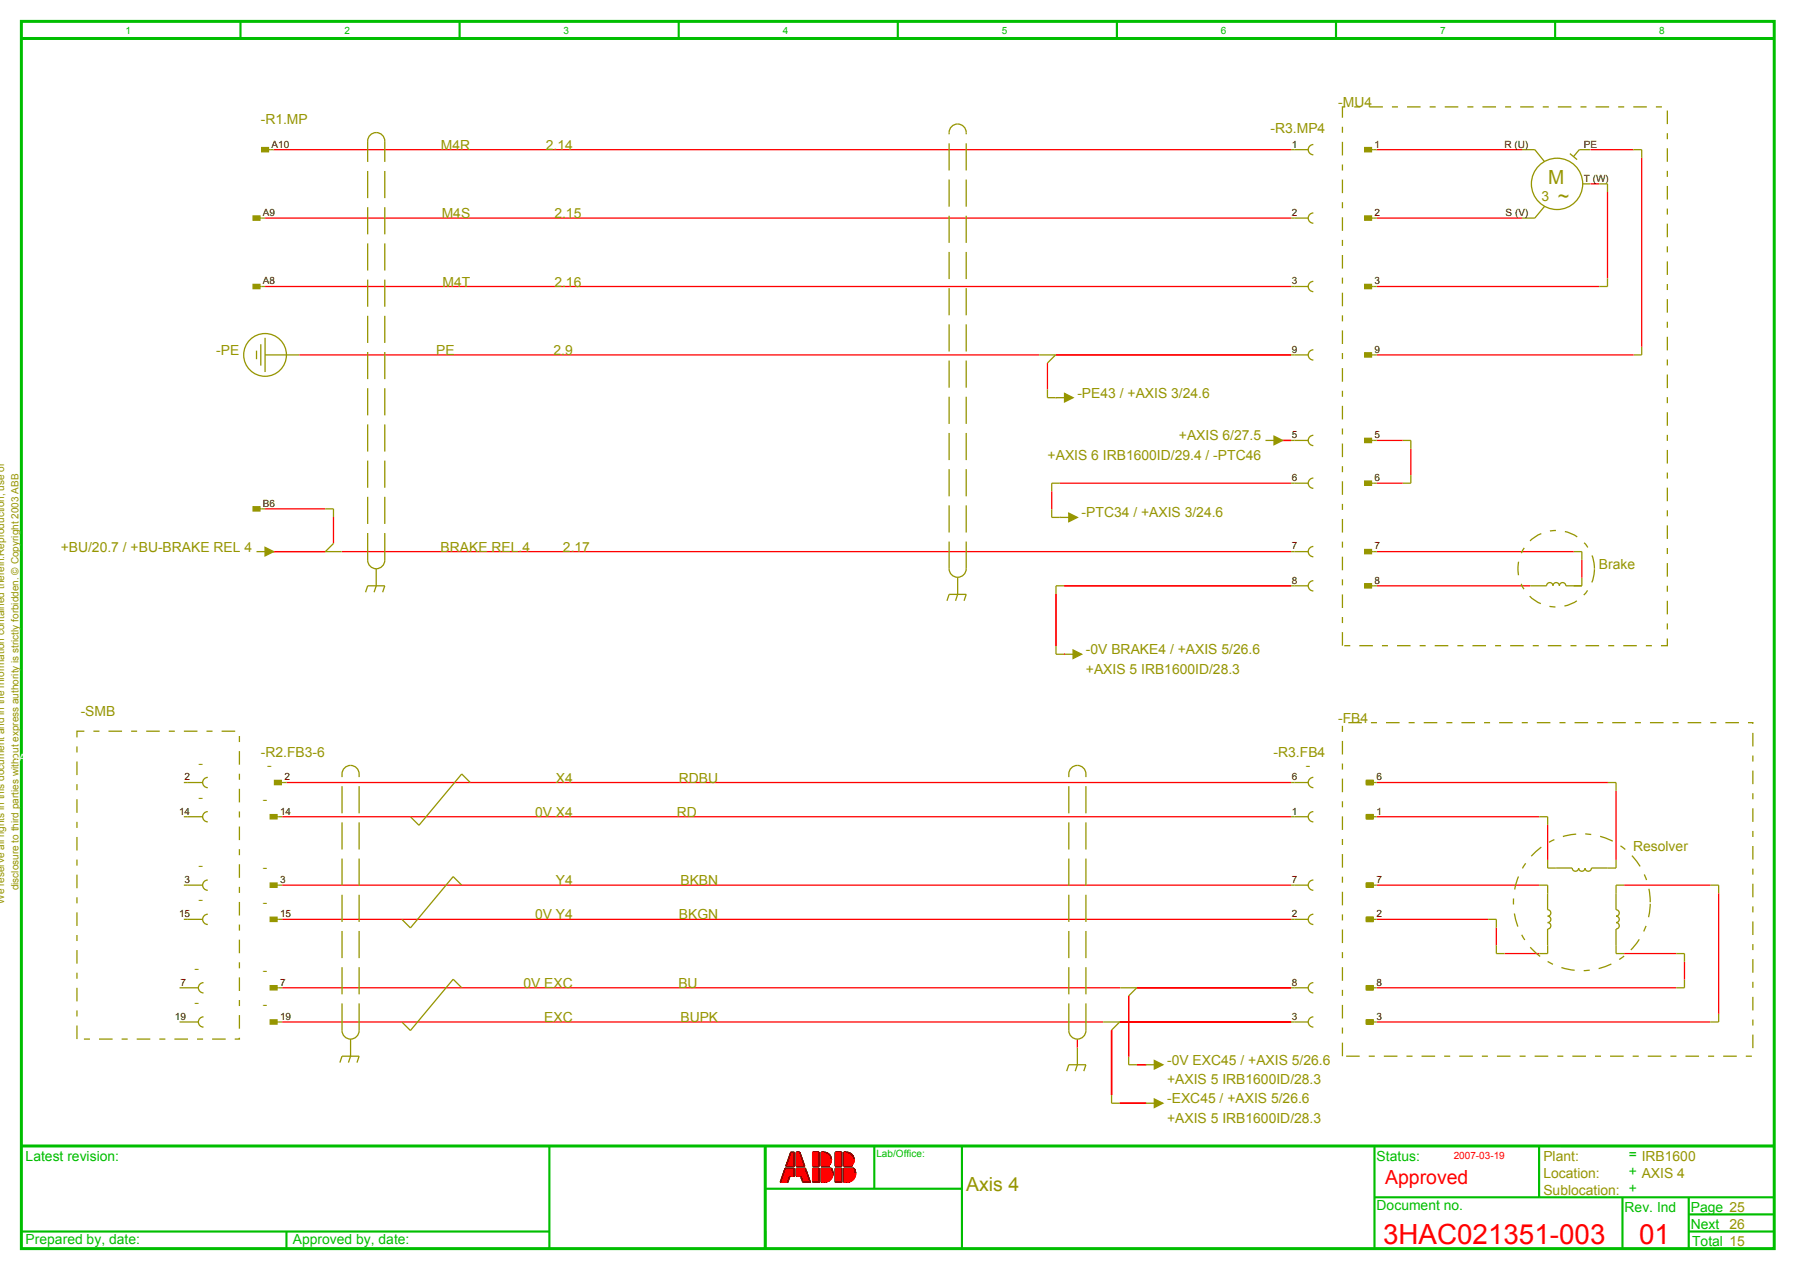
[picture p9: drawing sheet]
<svg xmlns="http://www.w3.org/2000/svg" width="421mm" height="297mm" viewBox="0 0 421 297" stroke-linecap="round" stroke-linejoin="round" font-family="sans-serif">
<path d="M5 5h410v287h-410zM5 9h410M5 268h410M179 268v24" fill="none" stroke="#00be00" stroke-width=".7" stroke-linecap="butt"/>
<g fill="none" stroke="#00be00" stroke-width=".5">
<path d="M56.2 5v4M107.5 5v4M158.7 5v4M210 5v4M261.2 5v4M312.5 5v4M363.7 5v4M128.5 268v24M179 278h46M204.5 268v10M225 268v24M321.5 268v24"/>
<path d="M360 268v12M365 268h50M5 288h123.5M67 288v4M179 288v4M321.5 280h93.5M379.5 280v12M395 288h20M395 280v12M395 284h20"/>
</g>
<g fill="none" stroke="#f00" stroke-width=".3">
<path d="M64 35h238M322 35h34M372 35h10.1M384 36.9v44.2M62 51h240M322 51h34M372 43h2.1M376 44.9v20.2M62 67h240M322 67h52.1M70 83h173.1M245 84.9v6.2"/>
<path d="M246.9 83h55.1M246.9 93h.2M322 83h60.1M62 119h14.1M246 114.9v4.2M247.9 113h54.1M299.9 103h2.1M322 113h6.1M322 103h6.1M330 104.9v6.2M63.9 129h12.2M78 120.9v6.2"/>
<path d="M79.9 129h222.1M247 138.9v12.2M247.9 121h.2M248.9 137h53.1M322 137h36M322 129h46.1M370 130.9v4.2M248.9 153h.2M66 191h236M67 183h235M322 191h38.1M322 183h54.1"/>
<path d="M362 192.9v8.2M378 184.9v16.2M66 215h236M66 207h236M322 215h26.1M322 207h38.1M350 216.9v4.2M362 208.9v.1M363.9 203h.1M376 203h.1M378 208.9v.1M379.9 207h20.2"/>
<path d="M402 208.9v28.2M66 231h196.1M66 239h192.1M261.9 239h40.1M264 232.9v14.2M265.9 231h36.1M322 231h70.1M322 239h78.1M351.9 223h8.2M362 221v.1M378 221v.1M379.9 223h12.2"/>
<path d="M394 224.9v4.2M252 243v2M260 240.9v15.2M261.9 258h6.2M265.9 249h2.2M183.6 273.2h.1M183.7 273.2l-.1 .1M183.8 273.2l-.2 .2M183.9 273.2l-.4 .4M184 273.2l-.5 .5M184.1 273.2l-.7 .7M184.1 273.2l-.7 .8"/>
<path d="M184.2 273.2l-.9 .9M184.3 276.5h-.1M184.3 273.2l-1 1M184.3 276.3l-.1 .2M184.4 276.2l-.3 .3M184.4 273.2l-1.2 1.2M184.4 276l-.5 .5M184.5 275.9l-.6 .6M184.5 273.2l-1.3 1.3M184.5 275.8l-.7 .7M184.5 275.7l-.8 .8M184.6 273.2l-1.5 1.4"/>
<path d="M184.6 275.6l-.9 .9M184.6 275.5l-1 1M184.6 273.2l-1.5 1.5M184.7 275.3l-1.2 1.2M184.7 273.2l-1.6 1.6M184.7 275.2l-1.3 1.3M184.8 273.2l-1.8 1.7M184.9 273.2l-1.9 2M185 273.2l-2.1 2.1M185 269.4l-.1 .1M185.1 273.2l-2.2 2.2M185.1 269.4l-.2 .2"/>
<path d="M185.1 273.2l-2.3 2.3M185.2 269.4l-.3 .3M185.2 273.2l-2.4 2.4M185.3 273.2l-2.5 2.5M185.3 269.4l-.5 .5M185.4 269.4l-.7 .6M185.4 273.2l-2.7 2.7M185.4 269.4l-.7 .8M185.5 273.2l-2.8 2.8M185.5 269.4l-.8 .9M185.6 273.2l-3 2.9M185.6 269.4l-1 1"/>
<path d="M185.6 273.2l-3 3M185.7 269.4l-1.1 1.1M185.7 273.2l-3.2 3.2M185.8 273.2l-3.3 3.3 3.3-3.3M185.8 273.4l-3.1 3.1M185.8 273.5l-3.1 3M185.8 272.7h-.1M185.8 273.5l-3 3M185.8 272.5l-.2 .2M185.8 272.5l-.3 .2M185.8 273.6l-2.9 2.9M185.8 272.4l-.3 .3"/>
<path d="M185.8 273.7l-2.8 2.8M185.8 272.3l-.5 .4M185.8 272.2l-.5 .5M185.8 272.1l-.6 .6M185.8 272l-.7 .7M185.8 272l-.8 .7M185.8 273.9l-2.6 2.6M185.8 271.9l-.8 .8M185.8 271.8l-1 .9M185.8 271.7l-1 1M185.8 274l-2.5 2.5M185.8 271.6l-1.1 1.1"/>
<path d="M185.8 271.5l-1.2 1.2M185.8 274.1l-1 1M185.8 271.5l-1.3 1.2M185.8 274.2l-.9 .9M185.8 271.4l-1.3 1.3M185.8 271.3l-1.5 1.4M185.8 271.2l-1.5 1.5M185.8 274.4l-.7 .7M185.8 274.4l-.6 .7M185.8 274.5l-.6 .6M185.8 270.7l-2 2M185.8 270.8l-2 1.9"/>
<path d="M185.8 270.6l-1.9 1.9M185.8 274.6l-.5 .5M185.8 270.6l-1.9 1.8M185.8 274.7l-.4 .4M185.8 270.5l-1.9 1.8M185.8 270.9l-1.8 1.8M185.8 270.4l-1.8 1.8M185.8 270.3l-1.8 1.8M185.8 271l-1.7 1.7M185.8 270.2l-1.7 1.7M185.8 270.1l-1.7 1.7M185.8 270.1l-1.6 1.6"/>
<path d="M185.8 271.1l-1.6 1.6M185.8 270l-1.6 1.6M185.8 269.9l-1.5 1.6M185.8 269.8l-1.5 1.5M185.8 269.7l-1.4 1.4M185.8 269.6l-1.4 1.4M185.8 269.6l-1.4 1.3M185.8 269.5l-1.3 1.3M185.8 269.4l-1.3 1.3M185.8 274.8l-.3 .3M185.8 274.9l-.2 .2M185.8 272.6l-.1 .1"/>
<path d="M185.8 275l-.1 .1M185.8 275.1h.1M186.3 272.6l1.4-1.4-1.4 1.4M186.3 271.2l1.1-1-1.1 1.2M186.3 270.5l.9-.9-.9 1M186.3 269.4h.1M186.3 273.2v.1M186.4 269.4l-.1 .1M186.4 273.2l-.1 .1M186.4 269.4l-.1 .2M186.5 273.2l-.2 .2M186.5 275.1l1.9-1.9-1.8 1.9"/>
<path d="M186.5 269.4l-.2 .3M186.5 273.2l-.2 .3M186.6 269.4l-.3 .3M186.6 273.2l-.3 .3M186.7 273.2l-.4 .4M186.7 269.4l-.4 .5M186.8 273.2l-.5 .5M186.8 269.4l-.5 .5M186.9 269.4l-.6 .6M186.9 273.2l-.6 .6M186.9 269.4l-.6 .7M187 273.2l-.7 .7"/>
<path d="M187 269.4l-.7 .7M187 273.2l-.7 .8M187.1 269.4l-.8 .8M187.1 269.5l-.8 .9M187.1 273.2l-.8 .8M187.1 275.1l1.5-1.5-1.4 1.5M187.1 269.6l-.8 .8M187.2 273.2l-.9 .9M187.2 269.7l-.9 .9M187.2 269.8l-.9 .9M187.2 269.8l-.9 1.1M187.3 269.9l-1 1"/>
<path d="M187.3 270l-1 1M187.3 270l-1 1.1M187.3 273.2l-1 1M187.3 270.1l-1 1M187.4 273.2l-1.1 1.1M187.4 270.3l-1.1 1.1M187.4 270.3l-1.1 1.2M187.4 270.4l-1.1 1.2M187.4 272.7l.6-.6-.5 .6M187.5 270.4l-1.2 1.2M187.5 273.2l-1.2 1.2M187.5 270.5l-1.2 1.2"/>
<path d="M187.5 270.6l-1.2 1.2M187.5 270.7l-1.2 1.2M187.5 273.2l-1.2 1.3M187.5 270.7l-1.2 1.3M187.6 270.8l-1.3 1.3M187.6 270.9l-1.3 1.3M187.6 273.2l-1.3 1.3M187.6 275.9l1.3-1.3-1.3 1.4M187.6 270.9l-1.3 1.4M187.7 271l-1.4 1.4M187.7 271.1l-1.4 1.4M187.7 273.2l-1.4 1.4"/>
<path d="M187.7 271.2l-1.4 1.5M187.7 271.3l-1.4 1.4M187.8 271.4l-1.3 1.3M187.8 276.5l1.3-1.3-1.3 1.3M187.8 273.2l-1.5 1.5M187.8 271.5l-1.2 1.2M187.8 271.5l-1.1 1.2M187.9 271.6l-1.2 1.1M187.9 271.7l-1.1 1M187.9 273.2l-1.6 1.6M187.9 271.8l-.9 .9M187.9 271.9l-.8 .8"/>
<path d="M188 273.2l-1.7 1.7M188 271.9l-.8 .8M188 272l-.8 .7M188 272l-.7 .7M188 273.2l-1.7 1.8M188.1 272.2l-.5 .5M188.1 272.3l-.4 .4M188.1 273.2l-1.8 1.8M188.2 272.4l-.3 .3M188.2 272.7h.1M188.2 272.5l-.3 .2M188.2 273.2l-1.9 1.9"/>
<path d="M188.2 272.5l-.2 .2M188.2 272.6l-.1 .1M188.3 273.2l-1.9 1.9M188.4 273.3l-1.8 1.8M188.5 273.3l-1.8 1.8M188.5 273.4l-1.7 1.7M188.5 273.5l-1.5 1.6M188.6 273.6l-1.5 1.5M188.6 273.7l-1.3 1.4M188.6 273.8l-1.3 1.4 1.4-1.3M188.7 274l-1.3 1.3M188.7 274.1l-1.3 1.3"/>
<path d="M188.8 274.2l-1.3 1.3M188.8 274.3l-1.3 1.3M188.8 274.4l-1.3 1.3 1.3-1.3M188.9 274.5l-1.3 1.3M188.9 274.5l-1.3 1.4M189 274.7l-1.4 1.4M189 274.8l-1.3 1.3M189 274.8l-1.3 1.4M189 274.9l-1.3 1.4M189.1 275l-1.4 1.3M189.1 275.1l-1.3 1.3M189.1 276.5l.4-.3-.3 .3"/>
<path d="M189.1 275.3l-1.2 1.2M189.2 275.4l-1.2 1.1M189.2 275.4l-1.1 1.1M189.2 275.5l-1 1M189.2 275.5l-.9 1M189.3 275.6l-1 .9M189.3 275.7l-.8 .8M189.3 275.8l-.7 .7M189.3 275.8l-.6 .7M189.4 275.9l-.6 .6M189.4 276.1l-.4 .4M189.5 276.3l-.3 .2"/>
<path d="M189.5 276.3l-.2 .2M189.5 276.4v.1M189.6 276.5h-.1M190.1 273.2h.1M190.2 269.4l-.1 .1M190.2 273.2l-.1 .1M190.3 269.4l-.2 .2M190.3 273.2l-.2 .2M190.4 273.2l-.3 .3M190.4 269.4l-.3 .3M190.5 269.4l-.4 .4M190.5 273.2l-.4 .4"/>
<path d="M190.6 273.2l-.5 .5M190.7 269.4l-.6 .6M190.7 269.4l-.6 .7M190.8 273.2l-.7 .7M190.8 269.4l-.7 .7M190.9 273.2l-.8 .7M190.9 269.4l-.8 .8M190.9 273.2l-.8 .8M191 269.4l-.9 .9M191 273.2l-.9 .9M191.1 273.2l-1 1M191.2 269.4l-1.1 1.1"/>
<path d="M191.2 269.4l-1.1 1.2M191.3 273.2l-1.2 1.2M191.3 269.4l-1.2 1.2M191.4 273.2l-1.3 1.2M191.4 269.4l-1.3 1.3M191.4 273.2l-1.3 1.3M191.5 269.4l-1.4 1.4M191.5 273.2l-1.4 1.4M191.6 273.2l-1.5 1.5M191.6 269.4l-1.5 1.5M191.6 269.4l-1.5 1.6M191.6 269.5l-1.5 1.5"/>
<path d="M191.6 269.6l-1.5 1.5M191.6 269.7l-1.5 1.5M191.6 269.7l-1.5 1.6M191.6 269.8l-1.5 1.6M191.6 269.9l-1.5 1.6M191.6 270l-1.5 1.5M191.6 270.1l-1.5 1.5M191.6 270.2l-1.5 1.5M191.6 270.2l-1.5 1.6M191.6 270.3l-1.5 1.6M191.6 270.4l-1.5 1.6M191.6 270.5l-1.5 1.5"/>
<path d="M191.6 270.6l-1.5 1.5M191.6 270.6l-1.5 1.6M191.6 270.7l-1.5 1.6M191.6 270.8l-1.5 1.6M191.6 270.9l-1.5 1.6M191.6 271l-1.5 1.5M191.6 271.1l-1.5 1.5M191.6 271.1l-1.5 1.6M191.6 271.2l-1.5 1.5M191.6 271.3l-1.4 1.4M191.6 271.4l-1.3 1.3M191.6 271.5l-1.2 1.2"/>
<path d="M191.6 271.6l-1.1 1.1M191.6 271.6l-1 1.1M191.6 271.7l-1 1M191.6 271.8l-.9 .9M191.6 271.9l-.8 .8M191.6 272l-.7 .7M191.6 272.1l-.6 .6M191.6 272.1l-.5 .6M191.6 272.2l-.5 .5M191.6 272.3l-.4 .4M191.6 272.4l-.3 .3M191.6 272.5l-.2 .2"/>
<path d="M191.6 272.6l-.1 .1M191.6 272.7h.1M191.6 273.3l-1.5 1.6M191.6 273.4l-1.5 1.5M191.6 273.5l-1.5 1.5M191.6 273.5l-1.5 1.6M191.6 273.6l-1.5 1.6M191.6 273.7l-1.5 1.6M191.6 273.8l-1.5 1.6M191.6 273.9l-1.5 1.5M191.6 274l-1.5 1.5M191.6 274l-1.5 1.6"/>
<path d="M191.6 274.2l-1.5 1.6M191.6 274.4l-1.5 1.5M191.6 274.1l-1.5 1.5M191.6 274.3l-1.5 1.6M191.6 274.5l-1.5 1.5M191.6 274.5l-1.5 1.6M191.6 274.6l-1.5 1.5M191.6 274.7l-1.5 1.6M191.6 274.8l-1.5 1.6M191.6 274.9l-1.5 1.5M191.6 275l-1.5 1.5M191.6 275l-1.4 1.5"/>
<path d="M191.6 275.1l-1.4 1.4M191.6 275.2l-1.3 1.3M191.6 275.3l-1.1 1.2M191.6 275.4l-1.1 1.1M191.6 275.5l-1 1M191.6 275.5l-.9 1M191.6 275.6l-.9 .9M191.6 275.7l-.8 .8M191.6 275.8l-.7 .7M191.6 275.9l-.6 .6M191.6 276l-.5 .5M191.6 276l-.4 .5"/>
<path d="M191.6 276.1l-.4 .4M191.6 276.2l-.3 .3M191.6 276.2l-.2 .3M191.6 276.3l-.2 .2M191.6 276.4l-.1 .1M191.6 276.4v.1M192.1 270.5l1.1-1-1.1 1.1M192.1 271.1l1.5-1.5-1.5 1.6M192.1 271.4l1.7-1.7-1.7 1.7M192.1 272.2l2.1-2.1-2.1 2.3M192.1 272.5l2.2-2.2-2.2 2.3M192.1 273.2h.1"/>
<path d="M192.2 269.4l-.1 .1M192.3 273.2l-.2 .2M192.3 269.4l-.2 .2M192.4 269.4l-.3 .3M192.4 273.2l-.3 .3M192.5 273.2l-.4 .4M192.6 273.2l-.5 .4M192.6 269.4l-.5 .5M192.7 269.4l-.6 .6M192.7 273.2l-.6 .6M192.8 273.2l-.7 .6M192.8 269.4l-.7 .7"/>
<path d="M192.8 273.2l-.7 .7M192.9 269.4l-.8 .8M192.9 273.2l-.8 .8M193 273.2l-.9 .9M193.1 269.4l-1 1M193.1 269.5l-1 1M193.2 273.2l-1.1 1.1M193.3 273.2l-1.2 1.1M193.3 269.5l-1.2 1.2M193.3 273.2l-1.2 1.2M193.4 273.2l-1.3 1.3M193.4 269.5l-1.3 1.4"/>
<path d="M193.5 273.2l-1.4 1.4M193.5 269.6l-1.4 1.3M193.5 269.6l-1.4 1.4M193.7 269.7l-1.6 1.5M193.7 273.2l-1.6 1.6M193.8 273.2l-1.7 1.6M193.8 273.2l-1.7 1.7M193.8 269.8l-1.7 1.7M193.9 269.8l-1.8 1.8M193.9 272.6l-.2 .1M193.9 273.2l-1.8 1.8M193.9 269.8l-1.8 1.9"/>
<path d="M193.9 272.6l-.1 .1M194 269.9l-1.9 1.8M194 273.2l-1.9 1.8M194 272.6l-.1 .1M194 269.9l-1.9 2M194 272.7h.1M194 273.2l-1.9 1.9M194.1 272.7h-.1M194.1 270l-2 1.9M194.1 272.7h.1M194.1 270l-2 2M194.1 270.1l-2 2"/>
<path d="M194.2 270.1l-2.1 2M194.2 273.2l-2.1 2.1M194.3 273.2l-2.2 2.1M194.3 270.3l-2.2 2.1M194.3 273.2l-2.2 2.2M194.4 270.4l-2.3 2.2M194.4 272l-.8 .7M194.4 270.5l-2.3 2.2M194.4 275.7l-.3 .3M194.4 273.2l-2.3 2.3M194.4 270.5l-2.2 2.2M194.4 271.8l-.9 .9"/>
<path d="M194.4 270.6l-2.1 2.1M194.5 271.7l-1 1M194.5 270.7l-2.1 2M194.5 273.2l-2.4 2.3M194.5 270.7l-2 2M194.5 271.6l-1.1 1.1M194.5 270.8l-2 1.9M194.5 270.8l-1.9 1.9M194.5 271.5l-1.2 1.2M194.5 270.9l-1.8 1.8M194.5 271.4l-1.3 1.3M194.5 271l-1.7 1.7"/>
<path d="M194.5 271.1l-1.6 1.6M194.5 271.3l-1.4 1.4M194.5 273.2l-2.4 2.4M194.5 271.1l-1.5 1.6M194.5 271.2l-1.5 1.5M194.6 273.2l-2.5 2.6M194.6 275.5l-.7 .7M194.6 273.3l-2.5 2.5M194.6 273.4l-2.5 2.5M194.7 273.4l-2.6 2.6M194.7 275.3l-1 1M194.7 273.5l-2.6 2.5"/>
<path d="M194.7 273.5l-2.6 2.6M194.7 275.2l-1.1 1.1M194.7 273.6l-2.6 2.7M194.8 273.7l-2.7 2.6M194.8 273.7l-2.7 2.7M194.8 275l-1.4 1.4M194.8 273.8l-2.7 2.7M194.8 274.9l-1.5 1.5M194.8 273.9l-2.6 2.6M194.8 273.9l-2.5 2.6M194.8 274.8l-1.6 1.7M194.9 274.7l-1.8 1.8"/>
<path d="M194.9 274.1l-2.5 2.4M194.9 274.1l-2.4 2.4M194.9 274.6l-1.9 1.9M194.9 274.2l-2.3 2.3M194.9 274.5l-2 2M194.9 274.3l-2.3 2.2M194.9 274.3l-2.2 2.2M194.9 274.4l-2.1 2.1M195.5 273.2h-.1M195.5 269.4l-.1 .1M195.5 273.2l-.1 .1M195.6 269.4l-.2 .2"/>
<path d="M195.7 273.2l-.3 .2M195.7 269.4l-.3 .3M195.7 273.2l-.3 .3M195.8 269.4l-.4 .4M195.8 273.2l-.4 .4M195.9 273.2l-.5 .5M195.9 269.4l-.5 .5M196 273.2l-.6 .6M196.1 269.4l-.7 .6M196.1 269.4l-.7 .7M196.2 273.2l-.8 .7M196.2 269.4l-.8 .8"/>
<path d="M196.2 273.2l-.8 .8M196.3 269.4l-.9 .9M196.3 273.2l-.9 .9M196.4 273.2l-1 .9M196.4 269.4l-1 1M196.4 273.2l-1 1M196.5 273.2l-1.1 1.1M196.5 269.4l-1.1 1.1M196.6 269.4l-1.2 1.2M196.7 273.2l-1.3 1.2M196.7 269.4l-1.3 1.3M196.7 273.2l-1.3 1.3"/>
<path d="M196.8 269.4l-1.4 1.4M196.8 273.2l-1.4 1.4M196.9 273.2l-1.5 1.4M196.9 273.2l-1.5 1.5M197 269.4l-1.6 1.6M197 269.5l-1.6 1.5M197 269.6l-1.6 1.5M197 269.6l-1.6 1.6M197 269.7l-1.6 1.5M197 269.8l-1.6 1.5M197 269.9l-1.6 1.6M197 270l-1.6 1.5"/>
<path d="M197 270.1l-1.6 1.5M197 270.1l-1.6 1.6M197 270.2l-1.6 1.5M197 270.3l-1.6 1.5M197 270.4l-1.6 1.6M197 270.5l-1.6 1.5M197 270.6l-1.6 1.5M197 270.6l-1.6 1.6M197 270.7l-1.6 1.5M197 270.8l-1.6 1.5M197 270.8l-1.6 1.7M197 271l-1.6 1.5"/>
<path d="M197 271.1l-1.6 1.5M197 271.1l-1.6 1.6M197 271.2l-1.6 1.5M197 271.3l-1.5 1.4M197 271.3l-1.4 1.4M197 271.5l-1.3 1.2M197 271.6l-1.2 1.1M197 271.6l-1.1 1.1M197 271.7l-1.1 1M197 271.8l-1 .9M197 271.8l-.9 .9M197 272l-.8 .7"/>
<path d="M197 272l-.7 .7M197 272.1l-.6 .6M197 272.2l-.6 .5M197 272.3l-.5 .4M197 272.3l-.4 .4M197 272.5l-.3 .2M197 272.7h-.1M197 273.3l-1.6 1.5M197 273.3l-1.6 1.6M197 273.5l-1.6 1.5M197 273.5l-1.6 1.6M197 273.6l-1.6 1.5"/>
<path d="M197 273.7l-1.6 1.5M197 273.7l-1.6 1.7M197 273.9l-1.6 1.5M197 274l-1.6 1.5M197 274l-1.6 1.6M197 274.1l-1.6 1.5M197 274.2l-1.6 1.5M197 274.2l-1.6 1.6M197 274.4l-1.6 1.5M197 274.5l-1.6 1.5M197 274.5l-1.6 1.6M197 274.6l-1.6 1.5"/>
<path d="M197 274.7l-1.6 1.5M197 274.7l-1.6 1.6M197 274.9l-1.6 1.5M197 274.9l-1.6 1.6M197 275l-1.5 1.5M197 275.1l-1.5 1.4M197 275.2l-1.4 1.3M197 275.2l-1.3 1.3M197 275.4l-1.2 1.1M197 275.4l-1.1 1.1M197 275.5l-1 1M197 275.6l-1 .9"/>
<path d="M197 275.7l-.9 .8M197 275.7l-.8 .8M197 275.9l-.7 .6M197 275.9l-.6 .6M197 276l-.5 .5M197 276.1l-.5 .4M197 276.2l-.4 .3M197 276.2l-.3 .3M197 272.5l-.2 .2M197 276.4l-.2 .1M197 272.6l-.2 .1M197 276.4l-.1 .1"/>
<path d="M197.4 272.2l2.1-2.1-2.1 2.2M197.4 275.7l2.5-2.5-2.5 2.6M197.4 276l2.6-2.6-2.6 2.6M197.4 273.2h.1M197.5 269.4l-.1 .1M197.5 273.2l-.1 .1M197.6 273.2l-.2 .1M197.6 269.4l-.2 .2M197.6 273.2l-.2 .2M197.7 269.4l-.3 .3M197.7 273.2l-.3 .3M197.8 269.4l-.4 .3"/>
<path d="M197.8 273.2l-.4 .4M197.8 269.4l-.4 .4M197.9 273.2l-.5 .4M197.9 273.2l-.5 .5M198 269.4l-.6 .5M198 269.4l-.6 .6M198.1 273.2l-.7 .6M198.1 269.4l-.7 .7M198.1 273.2l-.7 .7M198.2 269.4l-.8 .8M198.2 273.2l-.8 .8M198.3 273.2l-.9 .8"/>
<path d="M198.3 269.4l-.9 .9M198.4 273.2l-1 .9M198.4 273.2l-1 1M198.4 269.4l-1 1M198.5 269.5l-1.1 1M198.5 269.5l-1.1 1.1M198.6 273.2l-1.2 1.1M198.6 269.5l-1.2 1.2M198.6 273.2l-1.2 1.2M198.7 269.5l-1.3 1.3M198.7 273.2l-1.3 1.3M198.8 273.2l-1.4 1.3"/>
<path d="M198.8 269.6l-1.4 1.3M198.8 273.2l-1.4 1.4M198.8 269.6l-1.4 1.4M198.9 269.6l-1.5 1.5M198.9 273.2l-1.5 1.5M199 269.7l-1.6 1.5M199 269.7l-1.6 1.6M199.1 273.2l-1.7 1.6M199.1 269.7l-1.7 1.7M199.1 273.2l-1.7 1.7M199.2 269.8l-1.8 1.7M199.2 269.8l-1.8 1.8"/>
<path d="M199.2 272.6l-.2 .1M199.2 273.2l-1.8 1.8M199.2 272.6l-.1 .1M199.3 272.7h.1M199.3 269.9l-1.9 1.8M199.3 273.2l-1.9 1.8M199.3 272.6l-.1 .1M199.3 269.9l-1.9 1.9M199.3 269.9l-1.9 2M199.3 273.2l-1.9 1.9M199.4 272.7h.1M199.4 270l-2 2"/>
<path d="M199.4 273.2l-2 2M199.4 272.3l-.2 .2M199.4 270.1l-2 2M199.5 270.1l-2.1 2M199.6 273.2l-2.2 2.1M199.6 270.2l-2.2 2.2M199.6 272.1l-.6 .6M199.6 270.3l-2.2 2.2M199.6 273.2l-2.2 2.2M199.6 270.4l-2.2 2.2M199.7 270.4l-2.3 2.2M199.7 271.9l-.8 .8"/>
<path d="M199.7 270.4l-2.3 2.3M199.7 273.2l-2.3 2.3M199.7 270.5l-2.2 2.2M199.7 270.5l-2.1 2.2M199.7 271.8l-.9 .9M199.8 275.7l-.4 .4M199.8 273.2l-2.4 2.3M199.8 270.6l-2.1 2.1M199.8 271.7l-1 1M199.8 270.7l-2 2M199.8 270.8l-2 1.9M199.8 271.6l-1.1 1.1"/>
<path d="M199.8 270.8l-1.9 1.9M199.8 271.5l-1.2 1.2M199.8 270.9l-1.8 1.8M199.8 270.9l-1.7 1.8M199.8 273.2l-2.4 2.4M199.8 271.4l-1.3 1.3M199.8 271.1l-1.6 1.6M199.8 271.3l-1.4 1.4M199.8 271.1l-1.5 1.6M199.9 271.2l-1.6 1.5M199.9 275.5l-.7 .7M200 273.4l-2.6 2.5"/>
<path d="M200 275.3l-1 1M200 273.5l-2.6 2.6M200 273.6l-2.6 2.6M200.1 273.6l-2.7 2.7M200.1 275.1l-1.3 1.3M200.1 273.7l-2.7 2.7M200.1 273.8l-2.7 2.7M200.1 275l-1.4 1.4M200.1 273.8l-2.6 2.7M200.1 273.9l-2.6 2.6M200.1 274.9l-1.5 1.5M200.2 273.9l-2.6 2.6"/>
<path d="M200.2 274.8l-1.7 1.7M200.2 274l-2.5 2.5M200.2 274.7l-1.8 1.8M200.2 274.1l-2.4 2.4M200.2 274.6l-1.9 1.9M200.2 274.2l-2.3 2.3M200.2 274.3l-2.2 2.2M200.2 274.5l-2 2M200.2 274.4l-2.1 2.1"/>
</g>
<g fill="none" stroke="#000" stroke-width=".3">
<path d="M183.6 273.2h2.2v1.9h-1l-.5 1.4h-1.8zM185 269.5h.8v3.2h-2zM186.3 273.2h2.1l1.1 3.3h-1.7l-.5-1.4h-1zM186.3 269.5h.8l1.1 3.2h-1.9zM190.1 273.2h1.5v3.3h-1.5zM190.1 269.5h1.5v3.2h-1.5zM193.8 272.6l.2 .1h-1.9v-3.2a1.83 1.83 0 0 1 2.1 .8 1.83 1.83 0 0 1-.4 2.3M194.5 273.2h-2.4v3.3a2.19 2.19 0 0 0 2.3-.8 2.19 2.19 0 0 0 .1-2.5M195.4 273.2h1.5v3.3h-1.5zM195.4 269.5h1.5v3.2h-1.5zM197.4 270.2h.6M197.4 269.5a1.83 1.83 0 0 1 2.1 .8 1.83 1.83 0 0 1-.4 2.3l.2 .1h-1.9z"/>
<path d="M199.8 273.2h-2.4v3.3a2.19 2.19 0 0 0 2.3-.8 2.19 2.19 0 0 0 .1-2.5"/>
</g>
<g fill="none" stroke="#969600" stroke-width=".3" stroke-dasharray="3.2 2.1 1.4 2.1" stroke-linecap="butt">
<path d="M314 25h76v126h-76zM18 171h38v72h-38zM314 169h96v78h-96z"/>
<circle cx="364" cy="133" r="8.9"/>
<circle cx="370" cy="211" r="16"/>
</g>
<g fill="none" stroke="#969600" stroke-width=".3">
<path d="M62.8 35h1.2M302 35h4M307.2 33.8a1.2 1.2 0 0 0-1.2 1.2 1.2 1.2 0 0 0 1.2 1.2M320.8 35h1.2M356 35h3l2.2 2.8M367.2 35.9l1.7 1.4M371.9 35h-2.5l-1.3 1.6M382.1 35h1.9v1.9M60.8 51h1.2M302 51h4M307.2 49.8a1.2 1.2 0 0 0-1.2 1.2 1.2 1.2 0 0 0 1.2 1.2M320.8 51h1.2"/>
<path d="M361.3 48.2l-2.3 2.8h-3M370.2 43h1.7M374.1 43h1.9v1.9M60.8 67h1.2M62 79v8M302 67h4M307.2 65.8a1.2 1.2 0 0 0-1.2 1.2 1.2 1.2 0 0 0 1.2 1.2M320.8 67h1.2M376 65.1v1.9h-1.9M60 82v2M61 80.5v5M62 83h8"/>
<path d="M243.1 83h3.8l-1.9 1.9M245 91.1v1.9h1.9M247 93h3M302 83h4M307.2 81.8a1.2 1.2 0 0 0-1.2 1.2 1.2 1.2 0 0 0 1.2 1.2M320.8 83h1.2M384 81.1v1.9h-1.9M60.8 119h1.2M76.1 119h1.9v1.9M246 119.1v1.9h1.9M247.9 113h-1.9v1.9M296 103h3"/>
<path d="M302 103h4M302 113h4M307.2 101.8a1.2 1.2 0 0 0-1.2 1.2 1.2 1.2 0 0 0 1.2 1.2M307.2 111.8a1.2 1.2 0 0 0-1.2 1.2 1.2 1.2 0 0 0 1.2 1.2M320.8 103h1.2M320.8 113h1.2M328.1 103h1.9v1.9M330 111.1v1.9h-1.9M60 129h3M78 127.1l-1.9 1.9h3.8M85.5 138.5l.5-1.5h4l-.5 1.5M88 133v4l-.5 1.5"/>
<path d="M224 135v4l-.5 1.5M248 121h3M248.9 137h-1.9v1.9M302 137h4M302 129h4M307.2 127.8a1.2 1.2 0 0 0-1.2 1.2 1.2 1.2 0 0 0 1.2 1.2M307.2 135.8a1.2 1.2 0 0 0-1.2 1.2 1.2 1.2 0 0 0 1.2 1.2M320.8 137h1.2M320.8 129h1.2M368.1 129h1.9v1.9M370 135.1v1.9h-3.8a.75 .75 0 0 0-.7-.8 .75 .75 0 0 0-.7 .8 .75 .75 0 0 0-.8-.8 .75 .75 0 0 0-.8 .8 .75 .75 0 0 0-.7-.8 .75 .75 0 0 0-.8 .8h-3.7M221.5 140.5l.5-1.5h4l-.5 1.5"/>
<path d="M247 151.1v1.9h1.9M249 153h3M43 183h4.4M43 191h4.4M48.6 181.8a1.2 1.2 0 0 0-1.2 1.2 1.2 1.2 0 0 0 1.2 1.2M48.6 189.8a1.2 1.2 0 0 0-1.2 1.2 1.2 1.2 0 0 0 1.2 1.2M64.8 191h1.2M65.8 183h1.2M110 183l-2-2-10 12-2-2M302 183h4M302 191h4M307.2 181.8a1.2 1.2 0 0 0-1.2 1.2 1.2 1.2 0 0 0 1.2 1.2"/>
<path d="M307.2 189.8a1.2 1.2 0 0 0-1.2 1.2 1.2 1.2 0 0 0 1.2 1.2M319.6 182.5h1.6v1h-1.6zM319.6 190.5h1.6v1h-1.6zM321.2 183h.8M321.2 191h.8M360.1 191h1.9v1.9M376.1 183h1.9v1.9M43 207h4.4M43 215h4.4M48.6 205.8a1.2 1.2 0 0 0-1.2 1.2 1.2 1.2 0 0 0 1.2 1.2M48.6 213.8a1.2 1.2 0 0 0-1.2 1.2 1.2 1.2 0 0 0 1.2 1.2M64.8 207h1.2"/>
<path d="M64.8 215h1.2M108 207l-2-2-10 12-2-2M302 207h4M302 215h4M307.2 205.8a1.2 1.2 0 0 0-1.2 1.2 1.2 1.2 0 0 0 1.2 1.2M307.2 213.8a1.2 1.2 0 0 0-1.2 1.2 1.2 1.2 0 0 0 1.2 1.2M319.6 206.5h1.6v1h-1.6zM319.6 214.5h1.6v1h-1.6zM321.2 207h.8M321.2 215h.8M348.1 215h1.9v1.9M360.1 207h1.9v1.9"/>
<path d="M362 209v3.8M362 217.3v3.7M362 212.8a.75 .75 0 0 1 .7 .7 .75 .75 0 0 1-.7 .8 .75 .75 0 0 1 .7 .7 .75 .75 0 0 1-.7 .8 .75 .75 0 0 1 .7 .7 .75 .75 0 0 1-.7 .8M362 201.1v1.9h1.9M364 203h3.7M367.7 203a.75 .75 0 0 0 .8 .8 .75 .75 0 0 0 .7-.8 .75 .75 0 0 0 .8 .8 .75 .75 0 0 0 .7-.8 .75 .75 0 0 0 .8 .8 .75 .75 0 0 0 .7-.8M372.2 203h3.8M378 209v3.8a.75 .75 0 0 1 .7 .7 .75 .75 0 0 1-.7 .8 .75 .75 0 0 1 .7 .7 .75 .75 0 0 1-.7 .8 .75 .75 0 0 1 .7 .7 .75 .75 0 0 1-.7 .8v3.7M378 201.1v1.9h-1.9M379.9 207h-1.9v1.9M400.1 207h1.9v1.9M42 231h4.4"/>
<path d="M42 239h4.4M47.6 229.8a1.2 1.2 0 0 0-1.2 1.2 1.2 1.2 0 0 0 1.2 1.2M47.6 237.8a1.2 1.2 0 0 0-1.2 1.2 1.2 1.2 0 0 0 1.2 1.2M64.8 231h1.2M64.8 239h1.2M108 231l-2-2-10 12-2-2M258.1 239h3.8l-1.9 1.9M262.1 231h3.8l-1.9 1.9M302 231h4M302 239h4M307.2 229.8a1.2 1.2 0 0 0-1.2 1.2 1.2 1.2 0 0 0 1.2 1.2M307.2 237.8a1.2 1.2 0 0 0-1.2 1.2 1.2 1.2 0 0 0 1.2 1.2"/>
<path d="M319.6 230.5h1.6v1h-1.6zM319.6 238.5h1.6v1h-1.6zM321.2 231h.8M321.2 239h.8M350 221.1v1.9h1.9M362 221.1v1.9h-1.9M378 221.1v1.9h1.9M392.1 223h1.9v1.9M394 229.1v1.9h-1.9M402 237.1v1.9h-1.9M79.5 248.5l.5-1.5h4l-.5 1.5M82 243v4l-.5 1.5"/>
<path d="M249.5 250.5l.5-1.5h4l-.5 1.5M252 245v4l-.5 1.5M260 256.1v1.9h1.9M264 247.1v1.9h1.9M268 249h3M268 258h3"/>
<circle cx="364.2" cy="43" r="6"/>
<circle cx="62" cy="83" r="5"/>
</g>
<g fill="#969600" stroke="#969600" stroke-width=".3">
<path d="M59.2 50.5h1.6v1h-1.6z"/>
<path d="M59.2 66.5h1.6v1h-1.6z"/>
<path d="M319.2 34.5h1.6v1h-1.6z"/>
<path d="M319.2 50.5h1.6v1h-1.6z"/>
<path d="M319.2 66.5h1.6v1h-1.6z"/>
<path d="M319.2 82.5h1.6v1h-1.6z"/>
<path d="M319.2 128.5h1.6v1h-1.6z"/>
<path d="M319.6 182.5h1.6v1h-1.6z"/>
<path d="M319.6 190.5h1.6v1h-1.6z"/>
<path d="M319.6 206.5h1.6v1h-1.6z"/>
<path d="M319.6 214.5h1.6v1h-1.6z"/>
<path d="M319.6 230.5h1.6v1h-1.6z"/>
<path d="M319.6 238.5h1.6v1h-1.6z"/>
<path d="M319.2 102.5h1.6v1h-1.6z"/>
<path d="M319.2 112.5h1.6v1h-1.6z"/>
<path d="M61.2 34.5h1.6v1h-1.6z"/>
<path d="M319.2 136.5h1.6v1h-1.6z"/>
<path d="M62 128l2 1-2 1z"/>
<path d="M250 120l2 1-2 1z"/>
<path d="M59.2 118.5h1.6v1h-1.6z"/>
<path d="M64.2 182.5h1.6v1h-1.6z"/>
<path d="M63.2 190.5h1.6v1h-1.6z"/>
<path d="M63.2 206.5h1.6v1h-1.6z"/>
<path d="M63.2 214.5h1.6v1h-1.6z"/>
<path d="M63.2 230.5h1.6v1h-1.6z"/>
<path d="M63.2 238.5h1.6v1h-1.6z"/>
<path d="M249 92l2 1-2 1z"/>
<path d="M251 152l2 1-2 1z"/>
<path d="M270 257l2 1-2 1z"/>
<path d="M270 248l2 1-2 1z"/>
<path d="M298 102l2 1-2 1z"/>
</g>
<g fill="none" stroke="#969600" stroke-width=".3" stroke-dasharray="6.3 2.1" stroke-linecap="butt">
<path d="M88 31a2 2 0 0 0-2 2M90 33a2 2 0 0 0-2-2M224 29a2 2 0 0 0-2 2M226 31a2 2 0 0 0-2-2M86 131v-98M86 131a2 2 0 0 0 2 2M88 133a2 2 0 0 0 2-2M90 131v-98M222 133v-102M222 133a2 2 0 0 0 2 2M224 135a2 2 0 0 0 2-2M226 133v-102"/>
<path d="M82 179a2 2 0 0 0-2 2M252 179a2 2 0 0 0-2 2M84 181a2 2 0 0 0-2-2M254 181a2 2 0 0 0-2-2M80 241a2 2 0 0 0 2 2M80 241v-60M82 243a2 2 0 0 0 2-2M84 241v-60M250 241v-60M250 241a2 2 0 0 0 2 2M252 243a2 2 0 0 0 2-2M254 241v-60"/>
</g>
<g font-size="6.5" fill="#f00">
<text x="323.5" y="291">3HAC021351-003</text>
<text x="383.4" y="291">01</text>
</g>
<text font-size="4.6" fill="#969600" x="364.4" y="47.5">~</text>
<g font-size="4.5" fill="#969600">
<text x="362.1" y="43">M</text>
<text x="226" y="278.5">Axis 4</text>
</g>
<text font-size="4.5" fill="#f00" x="324" y="277">Approved</text>
<g font-size="3.3" fill="#969600">
<text x="61" y="29">-R1.MP</text>
<text x="313" y="25">-MU4</text>
<text x="103.1" y="35">M4R</text>
<text x="127.7" y="35">2.14</text>
<text x="297.2" y="31">-R3.MP4</text>
<text x="360.6" y="47">3</text>
<text x="103.3" y="51">M4S</text>
<text x="129.7" y="51">2.15</text>
<text x="103.5" y="67">M4T</text>
<text x="129.7" y="67">2.16</text>
<text x="50.6" y="83">-PE</text>
<text x="102" y="83">PE</text>
<text x="129.5" y="83">2.9</text>
<text x="252" y="93">-PE43 / +AXIS 3/24.6</text>
<text x="245.1" y="107.6">+AXIS 6 IRB1600ID/29.4 / -PTC46</text>
<text x="275.8" y="103">+AXIS 6/27.5</text>
<text x="253" y="121">-PTC34 / +AXIS 3/24.6</text>
<text x="14.2" y="129">+BU/20.7 / +BU-BRAKE REL 4</text>
<text x="103" y="129">BRAKE REL.4</text>
<text x="131.7" y="129">2.17</text>
<text x="374" y="133">Brake</text>
<text x="254" y="153">-0V BRAKE4 / +AXIS 5/26.6</text>
<text x="254" y="157.6">+AXIS 5 IRB1600ID/28.3</text>
<text x="18.9" y="167.4">-SMB</text>
<text x="313" y="169">-FB4</text>
<text x="46.5" y="179.5">-</text>
<text x="61" y="177">-R2.FB3-6</text>
<text x="297.9" y="177">-R3.FB4</text>
<text x="62.5" y="180">-</text>
<text x="130" y="183">X4</text>
<text x="158.8" y="183">RDBU</text>
<text x="305.5" y="180">-</text>
<text x="46.5" y="187.5">-</text>
<text x="61.5" y="188">-</text>
<text x="125.1" y="191">0V X4</text>
<text x="158.3" y="191">RD</text>
<text x="46.5" y="203.5">-</text>
<text x="382" y="199">Resolver</text>
<text x="61.5" y="204">-</text>
<text x="130" y="207">Y4</text>
<text x="159.2" y="207">BKBN</text>
<text x="46.5" y="211.5">-</text>
<text x="61.5" y="212">-</text>
<text x="125.1" y="215">0V Y4</text>
<text x="158.8" y="215">BKGN</text>
<text x="45.5" y="227.5">-</text>
<text x="61.5" y="228">-</text>
<text x="122.4" y="231">0V EXC</text>
<text x="158.7" y="231">BU</text>
<text x="45.5" y="235.5">-</text>
<text x="61.5" y="236">-</text>
<text x="127.3" y="239">EXC</text>
<text x="159.2" y="239">BUPK</text>
<text x="273" y="249">-0V EXC45 / +AXIS 5/26.6</text>
<text x="273" y="253.6">+AXIS 5 IRB1600ID/28.3</text>
<text x="273" y="258">-EXC45 / +AXIS 5/26.6</text>
<text x="273" y="262.6">+AXIS 5 IRB1600ID/28.3</text>
<text x="361" y="275.5">Location:</text>
<text x="361" y="271.5">Plant:</text>
<text x="361" y="279.5">Sublocation: +</text>
<text x="404.5" y="287.5">26</text>
</g>
<g font-size="3.3" fill="#00be00">
<text x="6" y="271.5">Latest revision:</text>
<text x="322" y="271.5">Status:</text>
<text x="381" y="271">= IRB1600</text>
<text x="381" y="275">+ AXIS 4</text>
<text x="322" y="283">Document no.</text>
<text x="380" y="283.5">Rev. Ind</text>
<text x="395.5" y="283.5">Page 25</text>
<text x="395.5" y="287.5">Next</text>
<text x="6" y="291">Prepared by, date:</text>
<text x="68.5" y="291">Approved by, date:</text>
<text x="395.8" y="291.5">Total 15</text>
</g>
<g font-size="2.3" fill="#00be00">
<text x="29.3" y="8">1</text>
<text x="80.6" y="8">2</text>
<text x="131.8" y="8">3</text>
<text x="183.1" y="8">4</text>
<text x="234.3" y="8">5</text>
<text x="285.6" y="8">6</text>
<text x="336.8" y="8">7</text>
<text x="388.1" y="8">8</text>
<text x="205" y="270.5">Lab/Office:</text>
</g>
<g font-size="2.3">
<text x="63.5" y="34.5">A10</text>
<text x="302.2" y="34.5">1</text>
<text x="321.5" y="34.5">1</text>
<text x="351.9" y="34.5">R (U)</text>
<text x="370.5" y="34.5">PE</text>
<text x="370.5" y="42.5">T (W)</text>
<text x="61.5" y="50.5">A9</text>
<text x="302.2" y="50.5">2</text>
<text x="321.5" y="50.5">2</text>
<text x="352.2" y="50.5">S (V)</text>
<text x="61.5" y="66.5">A8</text>
<text x="302.2" y="66.5">3</text>
<text x="321.5" y="66.5">3</text>
<text x="302.2" y="82.5">9</text>
<text x="321.5" y="82.5">9</text>
<text x="302.2" y="102.5">5</text>
<text x="321.5" y="102.5">5</text>
<text x="302.2" y="112.5">6</text>
<text x="321.5" y="112.5">6</text>
<text x="61.5" y="118.5">B6</text>
<text x="302.2" y="128.5">7</text>
<text x="321.5" y="128.5">7</text>
<text x="302.2" y="136.5">8</text>
<text x="321.5" y="136.5">8</text>
<text x="43.2" y="182.5">2</text>
<text x="66.5" y="182.5">2</text>
<text x="302.2" y="182.5">6</text>
<text x="322" y="182.5">6</text>
<text x="41.9" y="190.5">14</text>
<text x="65.5" y="190.5">14</text>
<text x="302.2" y="190.5">1</text>
<text x="322" y="190.5">1</text>
<text x="43.2" y="206.5">3</text>
<text x="65.5" y="206.5">3</text>
<text x="302.2" y="206.5">7</text>
<text x="322" y="206.5">7</text>
<text x="41.9" y="214.5">15</text>
<text x="65.5" y="214.5">15</text>
<text x="302.2" y="214.5">2</text>
<text x="322" y="214.5">2</text>
<text x="42.2" y="230.5">7</text>
<text x="65.5" y="230.5">7</text>
<text x="302.2" y="230.5">8</text>
<text x="322" y="230.5">8</text>
<text x="40.9" y="238.5">19</text>
<text x="65.5" y="238.5">19</text>
<text x="302.2" y="238.5">3</text>
<text x="322" y="238.5">3</text>
</g>
<text font-size="2.3" fill="#fff" x="3.1" y="178">+AXIS 1/22.1</text>
<g font-size="2.3" fill="#969600">
<text x="4.3" y="208.2" transform="rotate(-90 4.3 208.2)">disclosure to third parties without express authority is strictly forbidden. © Copyright 2003 ABB</text>
<text x="1" y="211.4" transform="rotate(-90 1 211.4)">We reserve all rights in this document and in the information contained therein.Reproduction, use or</text>
</g>
<text font-size="2.3" fill="#f00" x="340" y="271">2007-03-19</text>
</svg>
